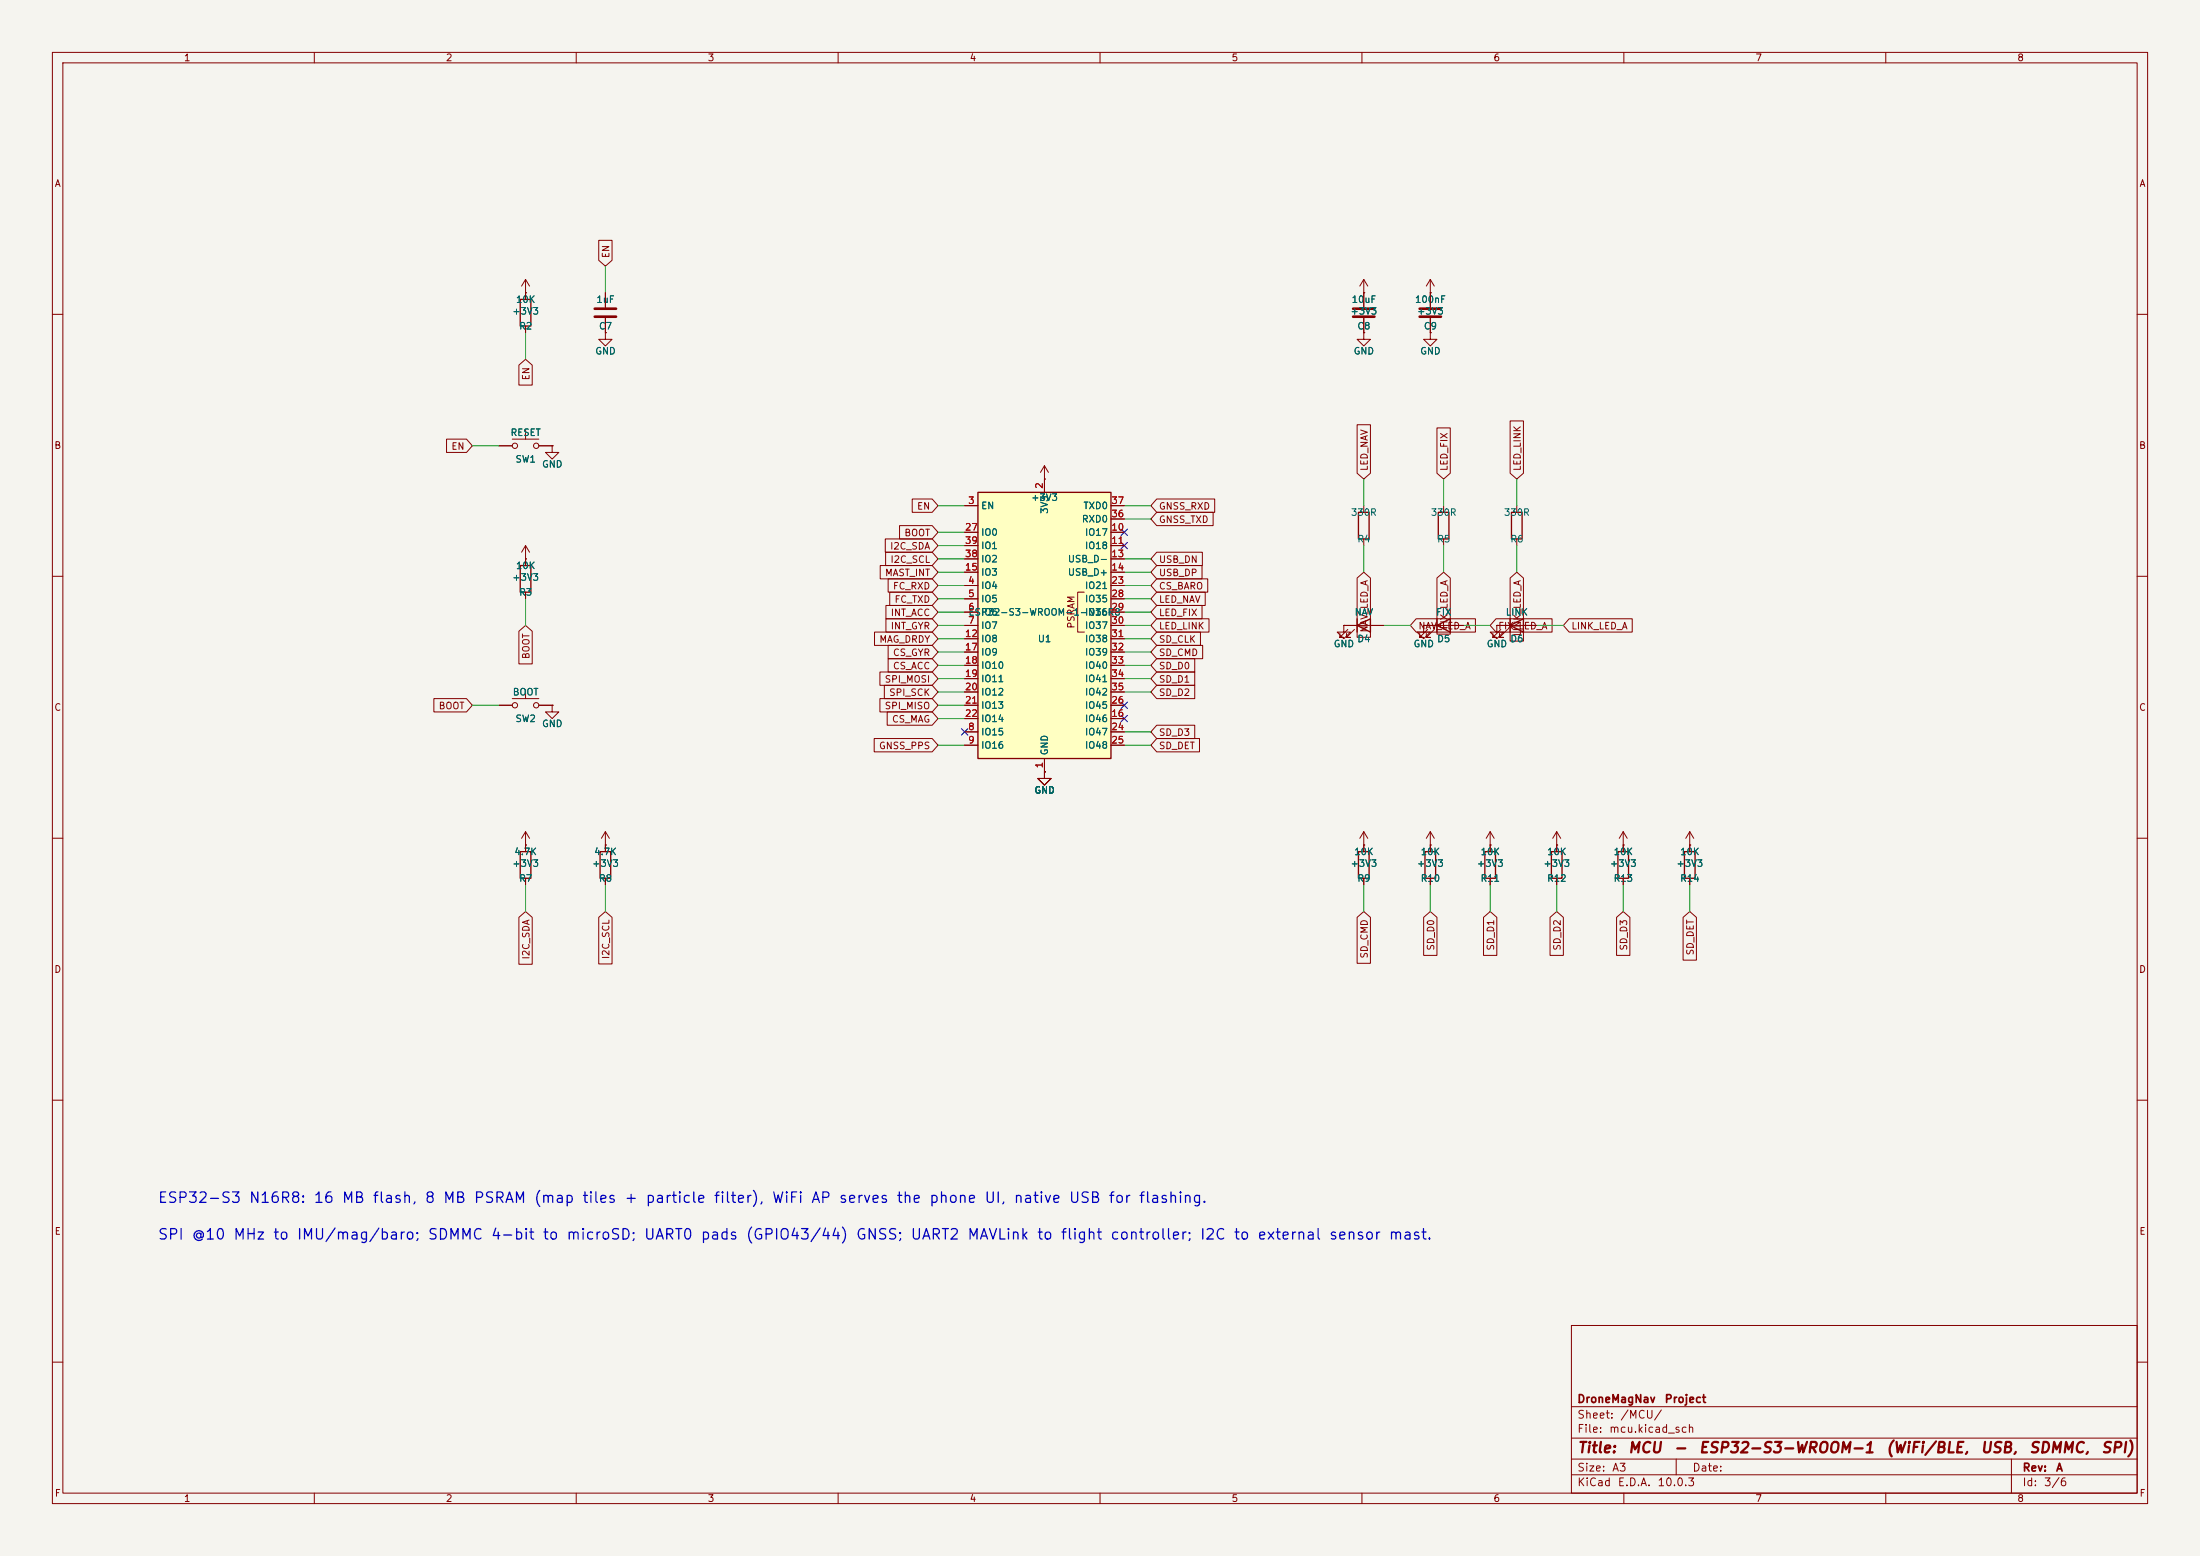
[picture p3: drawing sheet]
<svg xmlns="http://www.w3.org/2000/svg" width="420mm" height="297mm" viewBox="0 0 420 297" stroke-linecap="round" stroke-linejoin="round" font-family="sans-serif">
<path d="M0 0h420v297h-420z" fill="#f5f4ef" stroke="#f5f4ef" stroke-width=".19"/>
<g fill="none" stroke="#840000" stroke-width=".19">
<path d="M10 10h400v277h-400zM12 12h396v273h-396zM60 10v2M110 10v2M160 10v2M210 10v2M260 10v2M310 10v2M360 10v2M10 60h2M408 60h2M10 110h2"/>
<path d="M408 110h2M10 160h2M408 160h2M10 210h2M408 210h2M300 253h108v32h-108zM10 260h2M300 278.5h108M300 274.5h108M300 268.5h108M320 278.5v3M384 278.5v6.5"/>
<path d="M408 260h2M60 285v2M110 285v2M160 285v2M210 285v2M260 285v2M300 281.5h108M310 285v2M360 285v2"/>
</g>
<path d="M186.7 94h25.4v50.8h-25.4z" fill="#ffffc2"/>
<g fill="none" stroke="#840000" stroke-width=".25">
<path d="M99.3 57.2h2v5h-2zM186.7 94h25.4v50.8h-25.4zM259.3 97.8h2.1v5.1h-2.1zM274.6 97.8h2v5.1h-2zM288.5 97.8h2.1v5.1h-2.1zM99.3 108h2v5h-2zM259.1 119.4l2.5-1.3v2.6zM259.1 118.1v2.6M274.3 119.4l2.6-1.3v2.6zM274.3 118.1v2.6M288.3 119.4l2.5-1.3v2.6zM288.3 118.1v2.6"/>
<path d="M99.3 162.6h2v5h-2zM114.6 162.6h2v5h-2zM259.3 162.6h2.1v5h-2.1zM272 162.6h2.1v5h-2.1zM283.5 162.6h2v5h-2zM296.2 162.6h2v5h-2zM308.9 162.6h2v5h-2zM321.6 162.6h2v5h-2z"/>
</g>
<g fill="none" stroke="#840000" stroke-width=".19">
<path d="M100.3 55.9h.1M100.3 53.3v3.9M100.3 53.3l-.7 1.3M100.3 53.3l.8 1.3M114.3 45.9h2.5v3.8l-1.2 1.1-1.3-1.1zM115.6 55.9v2.8M260.3 55.9h.1M260.3 53.3v5.4M260.3 53.3l-.7 1.3M260.3 53.3l.8 1.3M273 55.9h.1M273 53.3l-.7 1.3"/>
<path d="M273 53.3l.8 1.3M273 53.3v5.4M99.1 69.7l1.2-1.1 1.3 1.1v3.8h-2.5zM100.3 62.2v1.3M115.6 63.5v1.3h1.2l-1.2 1.2-1.3-1.2h1.3M115.6 63.5h.1M115.6 60.7v2.8M260.3 63.5v1.3h1.3l-1.3 1.2-1.2-1.2h1.2M260.3 63.5h.1M260.3 60.7v2.8M273 63.5v1.3h1.3l-1.3 1.2-1.2-1.2h1.2M273 63.5h.1"/>
<path d="M273 60.7v2.8M85.2 83.8h3.9l1.1 1.3-1.1 1.3h-3.9zM95.2 85.1h2.6M97.8 83.8h5.1M100.3 82v1.8M102.9 85.1h2.5M105.4 85.1v1.3h1.3l-1.3 1.2-1.3-1.2h1.3M105.4 85.1h.1M174.1 95.2h3.9l1.1 1.3-1.1 1.3h-3.9zM184.1 96.5h2.6M199.4 91.4h.1M199.4 88.9v5.1"/>
<path d="M199.4 88.9l-.8 1.3M199.4 88.9l.8 1.3M212.1 96.5h2.5M212.1 99.1h2.5M220.8 95.2h11.1v2.6h-11.1l-1.1-1.3zM220.8 97.8h10.8v2.5h-10.8l-1.1-1.2zM259.1 81.1h2.5v9.2l-1.3 1.1-1.2-1.1zM260.3 96.5v1.3M274.3 81.7h2.6v8.6l-1.3 1.1-1.3-1.1zM275.6 96.5v1.3M288.3 80.3h2.5v10l-1.2 1.1-1.3-1.1zM289.6 96.5v1.3"/>
<path d="M100.3 106.7h.1M100.3 104.1v3.9M100.3 113v1.3M100.3 104.1l-.7 1.3M100.3 104.1l.8 1.3M168 107.9h10l1.1 1.3-1.1 1.3h-10zM169 102.9h9l1.1 1.2-1.1 1.3h-9zM169.1 105.4h8.9l1.1 1.3-1.1 1.3h-8.9zM169.1 115.6h8.9l1.1 1.2-1.1 1.3h-8.9zM169.1 118.1h8.9l1.1 1.3-1.1 1.3h-8.9zM169.5 110.5h8.5l1.1 1.3-1.1 1.2h-8.5zM169.9 113h8.1l1.1 1.3-1.1 1.3h-8.1z"/>
<path d="M171.7 100.3h6.3l1.1 1.3-1.1 1.3h-6.3zM184.1 111.8h2.6M184.1 114.3h2.6M184.1 116.8h2.6M184.1 119.4h2.6M184.1 101.6h2.6M184.1 104.1h2.6M184.1 106.7h2.6M184.1 109.2h2.6M207 113h-1.3v7.7h1.3M212.1 111.8h2.5M212.1 114.3h2.5"/>
<path d="M212.1 116.8h2.5M212.1 119.4h2.5M212.1 101.6h2.5M212.1 104.1h2.5M212.1 106.7h2.5M212.1 109.2h2.5M220.8 115.6h8.7v2.5h-8.7l-1.1-1.3zM220.8 118.1h10v2.6h-10l-1.1-1.3zM220.8 105.4h8.7v2.6h-8.7l-1.1-1.3zM220.8 107.9h8.7v2.6h-8.7l-1.1-1.3zM220.8 110.5h9.8v2.5h-9.8l-1.1-1.2zM220.8 113h9.3v2.6h-9.3l-1.1-1.3z"/>
<path d="M256.5 119.4v1.3h1.3l-1.3 1.2-1.2-1.2h1.2M256.5 119.4h.1M256.5 119.4h7.7M259.1 110.3l1.2-1.1 1.3 1.1v11.3h-2.5zM260.3 102.9v1.2M270.4 118.1h11.3v2.6h-11.3l-1.2-1.3zM271.8 119.4v1.3h1.2l-1.2 1.2-1.3-1.2h1.3M271.8 119.4h.1M271.8 119.4h7.6M274.3 110.3l1.3-1.1 1.3 1.1v10.7h-2.6zM275.6 102.9v1.2M285.6 118.1h10.7v2.6h-10.7l-1.1-1.3z"/>
<path d="M285.7 119.4v1.3h1.3l-1.3 1.2-1.2-1.2h1.2M285.7 119.4h.1M285.7 119.4h7.7M288.3 110.3l1.3-1.1 1.2 1.1v12.1h-2.5zM289.6 102.9v1.2M299.6 118.1h12v2.6h-12l-1.2-1.3zM82.8 133.3h6.3l1.1 1.3-1.1 1.3h-6.3zM95.2 134.6h2.6M97.8 133.4h5.1M99.1 120.5l1.2-1.1 1.3 1.1v6.2h-2.5zM100.3 131.6v1.8M102.9 134.6h2.5"/>
<path d="M105.4 134.6v1.3h1.3l-1.3 1.3-1.3-1.3h1.3M105.4 134.6h.1M166.9 120.6h11.1l1.1 1.3-1.1 1.3h-11.1zM168 128.3h10l1.1 1.2-1.1 1.3h-10zM168 133.3h10l1.1 1.3-1.1 1.3h-10zM168.8 130.8h9.2l1.1 1.3-1.1 1.3h-9.2zM169.4 135.9h8.6l1.1 1.3-1.1 1.2h-8.6zM169.5 125.7h8.5l1.1 1.3-1.1 1.3h-8.5zM169.5 123.2h8.5l1.1 1.3-1.1 1.2h-8.5zM184.1 139.7h2.6M184.1 121.9h2.6M184.1 137.2h2.6"/>
<path d="M184.1 124.5h2.6M184.1 127h2.6M184.1 129.5h2.6M184.1 132.1h2.6M184.1 134.6h2.6M212.1 139.7h2.5M212.1 121.9h2.5M212.1 137.2h2.5M212.1 124.5h2.5M212.1 127h2.5M212.1 129.5h2.5M212.1 132.1h2.5"/>
<path d="M212.1 134.6h2.5M220.8 120.6h8.4v2.6h-8.4l-1.1-1.3zM220.8 123.2h8.8v2.5h-8.8l-1.1-1.2zM220.8 125.7h7.3v2.6h-7.3l-1.1-1.3zM220.8 128.3h7.3v2.5h-7.3l-1.1-1.3zM220.8 130.8h7.3v2.6h-7.3l-1.1-1.3zM220.8 138.4h7.3v2.6h-7.3l-1.1-1.3zM257.3 120.1l-1.5 1.6h.7h-.7v-.8M258.6 120.1l-1.6 1.6h.8h-.8v-.8M272.5 120.1l-1.5 1.6h.8h-.8v-.8M273.8 120.1l-1.5 1.6h.7h-.7v-.8M286.5 120.1l-1.5 1.6h.7h-.7v-.8"/>
<path d="M287.8 120.1l-1.5 1.6h.7h-.7v-.8M100.3 158.8v3.8M100.3 158.8l-.7 1.2M100.3 158.8l.8 1.2M115.6 158.8l-.8 1.2M115.6 158.8l.7 1.2M115.6 158.8v3.8M166.9 141h11.1l1.1 1.2-1.1 1.3h-11.1zM184.1 142.2h2.6M199.4 147.3v1.3h1.3l-1.3 1.3-1.3-1.3h1.3M199.4 147.3h.1M199.4 144.8v2.5"/>
<path d="M212.1 142.2h2.5M220.8 141h8.2v2.5h-8.2l-1.1-1.3zM260.3 158.8v3.8M260.3 158.8l-.7 1.2M260.3 158.8l.8 1.2M273 158.8v3.8M273 158.8l-.7 1.2M273 158.8l.8 1.2M284.5 158.8l-.8 1.2M284.5 158.8l.7 1.2M284.5 158.8v3.8M297.2 158.8l-.8 1.2"/>
<path d="M297.2 158.8l.7 1.2M297.2 158.8v3.8M309.9 158.8v3.8M309.9 158.8l-.8 1.2M309.9 158.8l.7 1.2M322.6 158.8l-.8 1.2M322.6 158.8l.7 1.2M322.6 158.8v3.8M99.1 175.1l1.2-1.1 1.3 1.1v9h-2.5zM100.3 161.3h.1M100.3 167.6v1.3M114.3 175.1l1.3-1.1 1.2 1.1v8.9h-2.5z"/>
<path d="M115.6 161.3h.1M115.6 167.6v1.3M259.1 175.1l1.2-1.1 1.3 1.1v8.8h-2.5zM260.3 161.3h.1M260.3 167.6v1.3M271.8 175.1l1.2-1.1 1.3 1.1v7.3h-2.5zM273 161.3h.1M273 167.6v1.3M283.2 175.1l1.3-1.1 1.3 1.1v7.3h-2.6zM284.5 161.3h.1M284.5 167.6v1.3M295.9 175.1l1.3-1.1 1.3 1.1v7.3h-2.6z"/>
<path d="M297.2 161.3h.1M297.2 167.6v1.3M308.6 175.1l1.3-1.1 1.3 1.1v7.3h-2.6zM309.9 161.3h.1M309.9 167.6v1.3M321.3 175.1l1.3-1.1 1.3 1.1v8.2h-2.6zM322.6 161.3h.1M322.6 167.6v1.3"/>
<circle cx="98.3" cy="85.1" r=".51"/>
<circle cx="102.4" cy="85.1" r=".51"/>
<circle cx="98.3" cy="134.6" r=".51"/>
<circle cx="102.4" cy="134.6" r=".51"/>
</g>
<path d="M113.5 58.9h4.1M258.3 58.9h4.1M271 58.9h4.1M113.5 60.5h4.1M258.3 60.5h4.1M271 60.5h4.1" fill="none" stroke="#840000" stroke-width=".51"/>
<g fill="none" stroke="#009600" stroke-width=".19">
<path d="M115.6 50.8v5.1M100.3 63.5v5.1M90.2 85.1h5M179.1 96.5h5M214.6 96.5h5.1M214.6 99.1h5.1M260.3 91.4v5.1M275.6 91.4v5.1M289.6 91.4v5.1M100.3 114.3v5.1M179.1 114.3h5M179.1 116.8h5"/>
<path d="M179.1 119.4h5M179.1 106.7h5M179.1 109.2h5M179.1 111.8h5M179.1 101.6h5M179.1 104.1h5M214.6 114.3h5.1M214.6 116.8h5.1M214.6 119.4h5.1M214.6 106.7h5.1M214.6 109.2h5.1M214.6 111.8h5.1"/>
<path d="M260.3 104.1v5.1M264.2 119.4h5M275.6 104.1v5.1M279.4 119.4h5.1M289.6 104.1v5.1M293.4 119.4h5M90.2 134.6h5M179.1 134.6h5M179.1 121.9h5M179.1 124.5h5M179.1 127h5M179.1 129.5h5"/>
<path d="M179.1 132.1h5M179.1 137.2h5M214.6 121.9h5.1M214.6 124.5h5.1M214.6 139.7h5.1M214.6 127h5.1M214.6 129.5h5.1M214.6 132.1h5.1M179.1 142.2h5M214.6 142.2h5.1M100.3 168.9v5.1M115.6 168.9v5.1"/>
<path d="M260.3 168.9v5.1M273 168.9v5.1M284.5 168.9v5.1M297.2 168.9v5.1M309.9 168.9v5.1M322.6 168.9v5.1"/>
</g>
<path d="M214 101l1.2 1.2M214 103.5l1.2 1.2M215.2 101l-1.2 1.2M215.2 103.5l-1.2 1.2M183.5 139.1l1.3 1.2M184.8 139.1l-1.3 1.2M214 134l1.2 1.2M214 136.6l1.2 1.2M215.2 134l-1.2 1.2M215.2 136.6l-1.2 1.2" fill="none" stroke="#000084" stroke-width=".19"/>
<g font-size="2" fill="#0000c2">
<text x="30" y="230.1">ESP32-S3 N16R8: 16 MB flash, 8 MB PSRAM (map tiles + particle filter), WiFi AP serves the phone UI, native USB for flashing.</text>
<text x="30" y="237.1">SPI @10 MHz to IMU/mag/baro; SDMMC 4-bit to microSD; UART0 pads (GPIO43/44) GNSS; UART2 MAVLink to flight controller; I2C to external sensor mast.</text>
</g>
<g font-size="2" fill="#840000">
<text x="301" y="277.8">Title:</text>
<text x="310.7" y="277.8">MCU</text>
<text x="319.4" y="277.8">-</text>
<text x="324.2" y="277.8">ESP32-S3-WROOM-1</text>
<text x="359.9" y="277.8">(WiFi/BLE,</text>
<text x="378" y="277.8">USB,</text>
<text x="387.2" y="277.8">SDMMC,</text>
<text x="401" y="277.8">SPI)</text>
</g>
<g font-size="1.5" fill="#840000">
<text x="301" y="268.1">DroneMagNav</text>
<text x="317.7" y="268.1">Project</text>
<text x="301" y="273.8">File:</text>
<text x="301" y="271.1">Sheet:</text>
<text x="307.1" y="273.8">mcu.kicad_sch</text>
<text x="309.2" y="271.1">/MCU/</text>
<text x="301" y="281.2">Size:</text>
<text x="307.6" y="281.2">A3</text>
<text x="323" y="281.2">Date:</text>
<text x="386" y="281.2">Rev:</text>
<text x="392.4" y="281.2">A</text>
<text x="301" y="284">KiCad</text>
<text x="308.7" y="284">E.D.A.</text>
<text x="316.3" y="284">10.0.3</text>
<text x="386" y="284">Id:</text>
<text x="390.1" y="284">3/6</text>
</g>
<g font-size="1.3" fill="#840000">
<text x="35" y="12">1</text>
<text x="85" y="12">2</text>
<text x="135" y="12">3</text>
<text x="185" y="12">4</text>
<text x="235" y="12">5</text>
<text x="285" y="12">6</text>
<text x="335" y="12">7</text>
<text x="385" y="12">8</text>
<text x="10.3" y="36">A</text>
<text x="408.3" y="36">A</text>
<text x="116.6" y="49.4" transform="rotate(-90 116.6 49.4)">EN</text>
<text x="101.4" y="72.7" transform="rotate(-90 101.4 72.7)">EN</text>
<text x="10.3" y="86">B</text>
<text x="86.1" y="86.2">EN</text>
<text x="408.2" y="86">B</text>
<text x="261.4" y="90" transform="rotate(-90 261.4 90)">LED_NAV</text>
<text x="276.7" y="90" transform="rotate(-90 276.7 90)">LED_FIX</text>
<text x="290.6" y="90" transform="rotate(-90 290.6 90)">LED_LINK</text>
<text x="175" y="97.6">EN</text>
<text x="221.1" y="97.6">GNSS_RXD</text>
<text x="221.1" y="100.1">GNSS_TXD</text>
<text x="169.8" y="105.2">I2C_SDA</text>
<text x="169.9" y="107.7">I2C_SCL</text>
<text x="172.5" y="102.7">BOOT</text>
<text x="221.1" y="107.7">USB_DN</text>
<text x="168.9" y="110.3">MAST_INT</text>
<text x="170.4" y="112.8">FC_RXD</text>
<text x="221.1" y="110.3">USB_DP</text>
<text x="221.1" y="112.8">CS_BARO</text>
<text x="169.9" y="117.9">INT_ACC</text>
<text x="170.7" y="115.4">FC_TXD</text>
<text x="221.1" y="117.9">LED_FIX</text>
<text x="221.1" y="115.4">LED_NAV</text>
<text x="101.4" y="125.9" transform="rotate(-90 101.4 125.9)">BOOT</text>
<text x="167.8" y="123">MAG_DRDY</text>
<text x="169.9" y="120.4">INT_GYR</text>
<text x="170.4" y="125.5">CS_GYR</text>
<text x="205.4" y="120.1" transform="rotate(-90 205.4 120.1)">PSRAM</text>
<text x="221.1" y="120.4">LED_LINK</text>
<text x="221.1" y="123">SD_CLK</text>
<text x="221.1" y="125.5">SD_CMD</text>
<text x="261.4" y="120.8" transform="rotate(-90 261.4 120.8)">NAV_LED_A</text>
<text x="270.7" y="120.4">NAV_LED_A</text>
<text x="276.7" y="120.2" transform="rotate(-90 276.7 120.2)">FIX_LED_A</text>
<text x="285.9" y="120.4">FIX_LED_A</text>
<text x="290.6" y="121.6" transform="rotate(-90 290.6 121.6)">LINK_LED_A</text>
<text x="299.9" y="120.4">LINK_LED_A</text>
<text x="168.8" y="130.6">SPI_MOSI</text>
<text x="170.4" y="128.1">CS_ACC</text>
<text x="221.1" y="128.1">SD_D0</text>
<text x="221.1" y="130.6">SD_D1</text>
<text x="10.3" y="136">C</text>
<text x="83.6" y="135.7">BOOT</text>
<text x="168.8" y="135.7">SPI_MISO</text>
<text x="169.6" y="133.1">SPI_SCK</text>
<text x="221.1" y="133.1">SD_D2</text>
<text x="408.2" y="136">C</text>
<text x="167.7" y="143.3">GNSS_PPS</text>
<text x="170.2" y="138.2">CS_MAG</text>
<text x="221.1" y="143.3">SD_DET</text>
<text x="221.1" y="140.8">SD_D3</text>
<text x="10.3" y="186">D</text>
<text x="101.4" y="183.2" transform="rotate(-90 101.4 183.2)">I2C_SDA</text>
<text x="116.6" y="183.2" transform="rotate(-90 116.6 183.2)">I2C_SCL</text>
<text x="261.4" y="183.1" transform="rotate(-90 261.4 183.1)">SD_CMD</text>
<text x="274.1" y="181.5" transform="rotate(-90 274.1 181.5)">SD_D0</text>
<text x="285.5" y="181.5" transform="rotate(-90 285.5 181.5)">SD_D1</text>
<text x="298.2" y="181.5" transform="rotate(-90 298.2 181.5)">SD_D2</text>
<text x="310.9" y="181.5" transform="rotate(-90 310.9 181.5)">SD_D3</text>
<text x="323.6" y="182.5" transform="rotate(-90 323.6 182.5)">SD_DET</text>
<text x="408.2" y="186">D</text>
<text x="10.3" y="236">E</text>
<text x="408.3" y="236">E</text>
<text x="10.3" y="286">F</text>
<text x="35" y="287">1</text>
<text x="85" y="287">2</text>
<text x="135" y="287">3</text>
<text x="185" y="287">4</text>
<text x="235" y="287">5</text>
<text x="285" y="287">6</text>
<text x="335" y="287">7</text>
<text x="385" y="287">8</text>
<text x="408.3" y="286">F</text>
</g>
<g font-size="1.3" fill="#006464">
<text x="98.4" y="58.1">10K</text>
<text x="113.7" y="58.1">1uF</text>
<text x="257.9" y="58.1">10uF</text>
<text x="270" y="58.1">100nF</text>
<text x="97.7" y="60.4">+3V3</text>
<text x="99" y="63.2">R2</text>
<text x="114.2" y="63.2">C7</text>
<text x="257.7" y="60.4">+3V3</text>
<text x="259" y="63.2">C8</text>
<text x="270.4" y="60.4">+3V3</text>
<text x="271.7" y="63.2">C9</text>
<text x="113.5" y="68">GND</text>
<text x="258.3" y="68">GND</text>
<text x="271" y="68">GND</text>
<text x="97.4" y="83.5">RESET</text>
<text x="98.3" y="88.6">SW1</text>
<text x="103.4" y="89.6">GND</text>
<text x="196.7" y="95.9">+3V3</text>
<text x="187.2" y="97.5">EN</text>
<text x="200.4" y="98.2" transform="rotate(-90 200.4 98.2)">3V3</text>
<text x="206.4" y="100">RXD0</text>
<text x="206.7" y="97.5">TXD0</text>
<text x="257.8" y="98.8">330R</text>
<text x="273" y="98.8">330R</text>
<text x="287" y="98.8">330R</text>
<text x="187.2" y="102.6">IO0</text>
<text x="187.2" y="107.7">IO2</text>
<text x="187.2" y="105.1">IO1</text>
<text x="203.8" y="107.7">USB_D-</text>
<text x="207" y="102.6">IO17</text>
<text x="207" y="105.1">IO18</text>
<text x="259" y="103.8">R4</text>
<text x="274.2" y="103.8">R5</text>
<text x="288.2" y="103.8">R6</text>
<text x="97.7" y="111.2">+3V3</text>
<text x="98.4" y="108.9">10K</text>
<text x="187.2" y="112.7">IO4</text>
<text x="187.2" y="110.2">IO3</text>
<text x="203.8" y="110.2">USB_D+</text>
<text x="207" y="112.7">IO21</text>
<text x="99" y="114">R3</text>
<text x="184.8" y="117.8">ESP32-S3-WROOM-1-N16R8</text>
<text x="187.2" y="115.3">IO5</text>
<text x="187.2" y="117.8">IO6</text>
<text x="207" y="115.3">IO35</text>
<text x="207" y="117.8">IO36</text>
<text x="258.5" y="117.8">NAV</text>
<text x="274" y="117.8">FIX</text>
<text x="287.3" y="117.8">LINK</text>
<text x="187.2" y="120.4">IO7</text>
<text x="187.2" y="122.9">IO8</text>
<text x="187.2" y="125.4">IO9</text>
<text x="198" y="122.9">U1</text>
<text x="207" y="120.4">IO37</text>
<text x="207" y="122.9">IO38</text>
<text x="207" y="125.4">IO39</text>
<text x="254.5" y="123.9">GND</text>
<text x="259" y="122.9">D4</text>
<text x="269.7" y="123.9">GND</text>
<text x="274.2" y="122.9">D5</text>
<text x="283.7" y="123.9">GND</text>
<text x="288.2" y="122.9">D6</text>
<text x="187.2" y="128">IO10</text>
<text x="187.2" y="130.5">IO11</text>
<text x="207" y="128">IO40</text>
<text x="207" y="130.5">IO41</text>
<text x="97.8" y="133.1">BOOT</text>
<text x="187.2" y="133.1">IO12</text>
<text x="187.2" y="135.6">IO13</text>
<text x="207" y="135.6">IO45</text>
<text x="207" y="133.1">IO42</text>
<text x="98.3" y="138.1">SW2</text>
<text x="103.4" y="139.1">GND</text>
<text x="187.2" y="140.7">IO15</text>
<text x="187.2" y="143.2">IO16</text>
<text x="187.2" y="138.1">IO14</text>
<text x="207" y="138.1">IO46</text>
<text x="207" y="140.7">IO47</text>
<text x="207" y="143.2">IO48</text>
<text x="200.4" y="144.3" transform="rotate(-90 200.4 144.3)">GND</text>
<text x="197.4" y="151.8">GND</text>
<text x="97.7" y="165.8">+3V3</text>
<text x="98.1" y="163.5">4.7K</text>
<text x="112.9" y="165.8">+3V3</text>
<text x="113.3" y="163.5">4.7K</text>
<text x="257.7" y="165.8">+3V3</text>
<text x="258.4" y="163.5">10K</text>
<text x="270.4" y="165.8">+3V3</text>
<text x="271.1" y="163.5">10K</text>
<text x="281.8" y="165.8">+3V3</text>
<text x="282.5" y="163.5">10K</text>
<text x="294.5" y="165.8">+3V3</text>
<text x="295.2" y="163.5">10K</text>
<text x="307.2" y="165.8">+3V3</text>
<text x="307.9" y="163.5">10K</text>
<text x="319.9" y="165.8">+3V3</text>
<text x="320.6" y="163.5">10K</text>
<text x="99" y="168.6">R7</text>
<text x="114.2" y="168.6">R8</text>
<text x="259" y="168.6">R9</text>
<text x="271.1" y="168.6">R10</text>
<text x="282.5" y="168.6">R11</text>
<text x="295.2" y="168.6">R12</text>
<text x="307.9" y="168.6">R13</text>
<text x="320.6" y="168.6">R14</text>
</g>
<g font-size="1.3" fill="#a90000">
<text x="199.4" y="93.4" transform="rotate(-90 199.4 93.4)">2</text>
<text x="184.1" y="101.6">27</text>
<text x="184.7" y="96.5">3</text>
<text x="212" y="101.6">10</text>
<text x="212" y="99">36</text>
<text x="212" y="96.5">37</text>
<text x="184.1" y="106.7">38</text>
<text x="184.1" y="104.1">39</text>
<text x="212" y="104.1">11</text>
<text x="212" y="106.7">13</text>
<text x="184.1" y="109.2">15</text>
<text x="184.7" y="111.7">4</text>
<text x="212" y="109.2">14</text>
<text x="212" y="111.7">23</text>
<text x="184.7" y="114.3">5</text>
<text x="184.7" y="116.8">6</text>
<text x="184.7" y="119.4">7</text>
<text x="212" y="114.3">28</text>
<text x="212" y="116.8">29</text>
<text x="212" y="119.4">30</text>
<text x="184.1" y="121.9">12</text>
<text x="184.1" y="124.4">17</text>
<text x="212" y="121.9">31</text>
<text x="212" y="124.4">32</text>
<text x="184.1" y="127">18</text>
<text x="184.1" y="129.5">19</text>
<text x="212" y="127">33</text>
<text x="212" y="129.5">34</text>
<text x="184.1" y="132.1">20</text>
<text x="184.1" y="134.6">21</text>
<text x="184.1" y="137.1">22</text>
<text x="212" y="137.1">16</text>
<text x="212" y="134.6">26</text>
<text x="212" y="132.1">35</text>
<text x="184.7" y="139.7">8</text>
<text x="184.7" y="142.2">9</text>
<text x="212" y="139.7">24</text>
<text x="212" y="142.2">25</text>
<text x="199.4" y="146.8" transform="rotate(-90 199.4 146.8)">1</text>
</g>
</svg>
